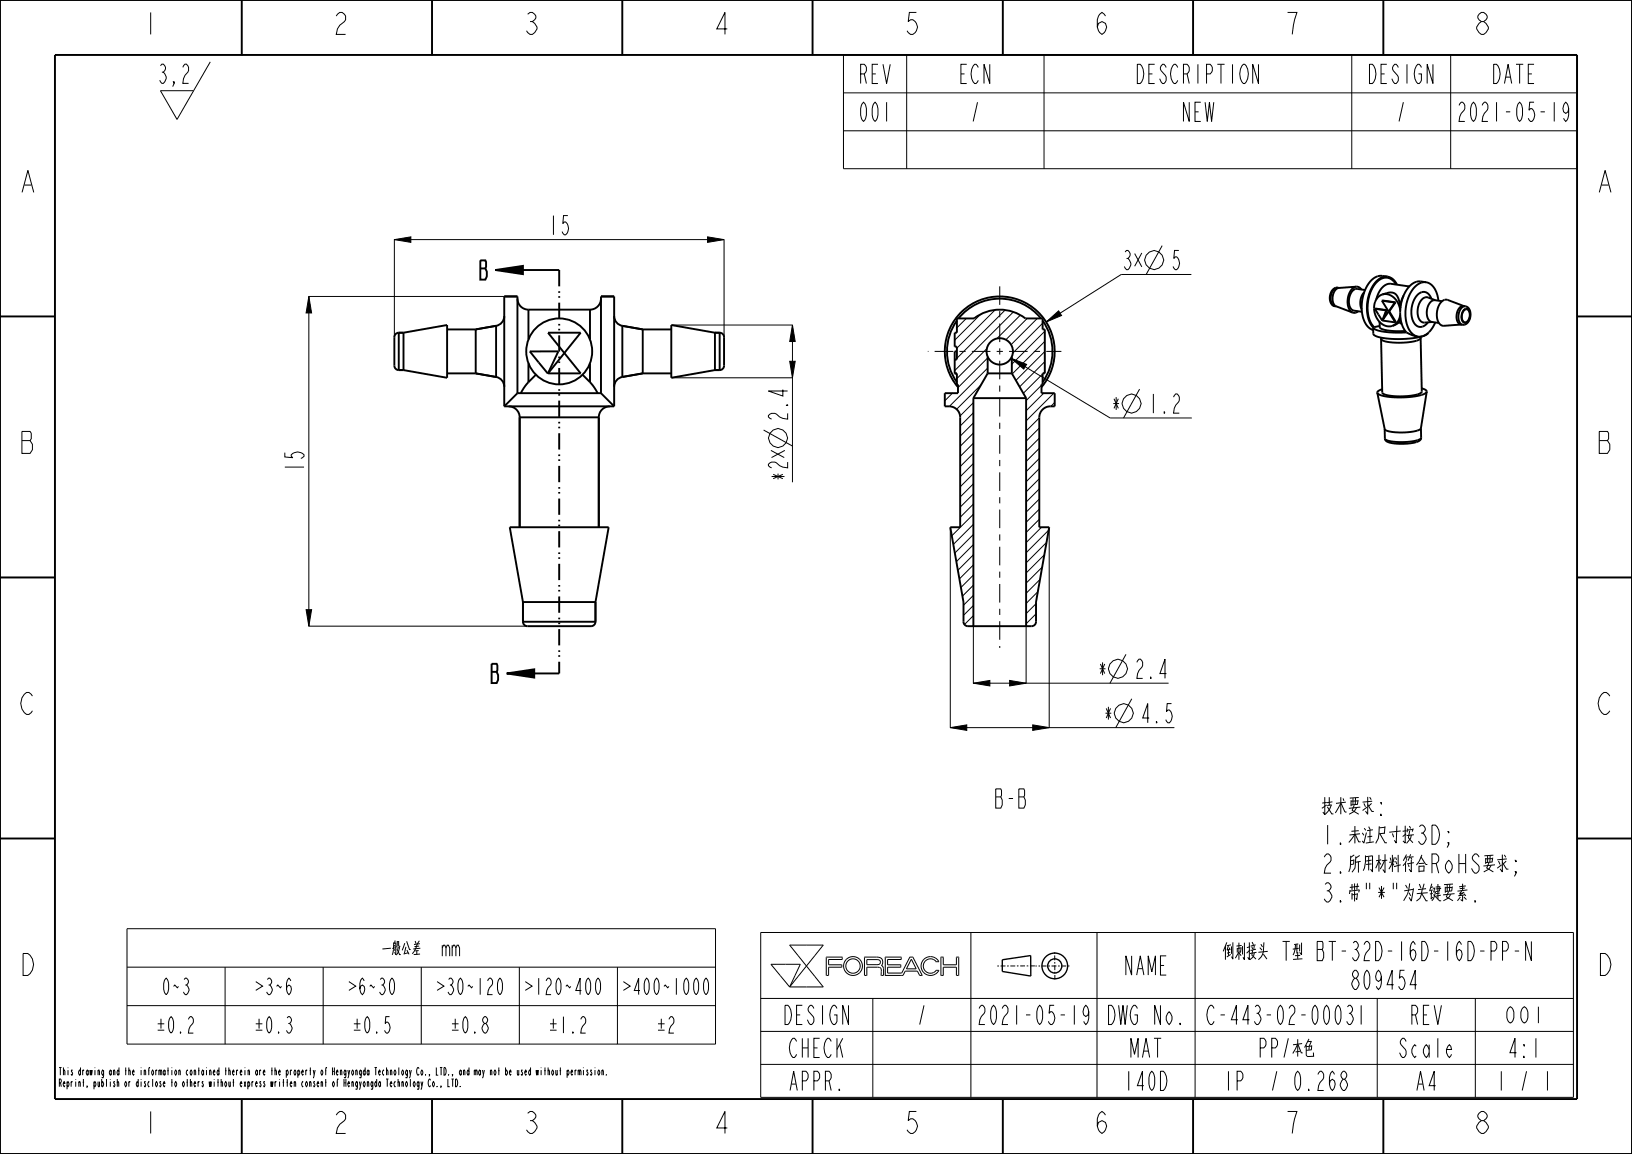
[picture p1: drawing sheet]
<svg xmlns="http://www.w3.org/2000/svg" width="297mm" height="210mm" viewBox="0 0 297 210" stroke-linecap="round" stroke-linejoin="round" font-family="sans-serif">
<g fill="none" stroke="#000" stroke-width=".18">
<path d="M29.2 12l.3-.3a.78 .78 0 0 1 .6 .6 .78 .78 0 0 1-.4 .8l.3 .3a1.2 1.2 0 0 1-.3 1.8h-.2l-.4-.6M29.5 13.1h.2M31.7 15.2l-.1-.3h.1v.3l-.3 .6M33.3 12.3l.4-.6h.2a1.25 1.25 0 0 1-.2 2l-.3 .6-.1 .9h1M38.3 11.3l-6.1 10.4-3-5.2h6M153.5 10h133.5v20.7h-133.5zM153.5 16.9h133.5M165 10v20.7M190 10v20.7M246 10v20.7M264 10v20.7M153.5 23.8h133.5"/>
<path d="M56.2 53.9h35.5M56.2 53.9l.5 3h-1zM56.2 53.9v60M71.8 43.6l3-.5v1zM71.8 43.6v17.7M71.8 43.6h60M122.2 59.1h22.1M128.8 43.1l3 .5-3 .5zM131.8 43.6v17.7M144.2 59.1l.5 3h-1zM144.2 59.1v28.7M175.9 57.9l-1.8 1.8"/>
<path d="M178.5 57.2l-4.8 4.7M181.1 56.4l-7 7M182.9 56.4l-8.8 8.8M184.4 56.8l-10.7 10.6M185.7 57.3l-4.3 4.3M186.9 57.9l-3.8 3.9M188.8 57.9l-4.8 4.8M189.7 58.8l-5.4 5.5M190.4 58.6l2.3-2 .5 .8zM216.8 49.9h-12.8l-13.6 8.7M122.2 68.7h22.1M143.7 65.7h1l-.5 3z"/>
<path d="M173.3 71.5l-1.4 1.4M173.9 65.4l-.2 .2M177.1 73.3l-2.4 2.4M177.1 75.1l-2.4 2.4M177.1 77l-2.4 2.4M177.1 78.8l-2.4 2.4M178.5 70l-4.4 4.5M179.6 63.4l-5.5 5.5M179.7 65.1l-5.4 5.4M179.7 67l-6.9 6.9M184 65.2l2.8 1.1-.5 .9zM184 65.2l18 10.9h14.9"/>
<path d="M189.1 76l-2.4 2.4M189.1 77.9l-2.4 2.4M189.1 79.7l-2.4 2.4M189.5 70.1l-2.8 2.8M189.7 68.1l-3.5 3.5M189.7 69.9h.1M189.9 71.5l-3.2 3.2M190.1 60.3l-6 6M190.1 62.1l-5.9 6M190.1 64l-5.2 5.2M190.1 65.8l-4.5 4.6M190.1 67.7l-.2 .2"/>
<path d="M191.8 71.5l-5.1 5.1M191.9 73.2l-.7 .7M207.4 70.8l-2.9 5.3M172.9 96v36.5M177.1 80.7l-2.4 2.4M177.1 82.5l-2.4 2.4M177.1 84.3l-2.4 2.4M177.1 86.2l-2.4 2.4M177.1 88l-2.4 2.4M177.1 89.9l-2.4 2.4M177.1 91.7l-2.4 2.4M177.1 93.6l-3.9 3.9"/>
<path d="M177.1 95.4l-3.6 3.7M177.1 97.3l-3.3 3.3M177.1 99.1l-3.1 3.1M189.1 81.6l-2.4 2.4M189.1 83.4l-2.4 2.4M189.1 85.3l-2.4 2.4M189.1 87.1l-2.4 2.4M189.1 89l-2.4 2.4M189.1 90.8l-2.4 2.4M189.1 92.7l-2.4 2.4M189.1 94.5l-2.4 2.4M189.5 95.9l-2.8 2.8"/>
<path d="M190.4 98.7l-3.7 3.7M190.8 96.5l-4.1 4.1M190.9 96v36.5M55.7 110.9h1l-.5 3zM56.2 113.9h39.7M177.1 114v10.4M177.1 101l-2.8 2.8M177.1 102.8l-2.5 2.5M177.1 104.7l-2.2 2.2M177.1 106.5l-1.9 2M177.1 108.3l-1.8 1.8M177.1 110.2l-1.8 1.8"/>
<path d="M177.1 112l-1.6 1.7M177.1 113.9h.1M186.7 114v10.4M188.5 109.9l-1.8 1.8M188.5 111.7l-1.8 1.8M188.9 107.7l-2.2 2.1M189.3 105.4l-2.6 2.6M189.7 103.2l-3 2.9M190.1 101l-3.4 3.3M204.9 119.1l-2.9 5.2M172.9 132.4l3-.5v1zM172.9 132.4h40.8"/>
<path d="M177.1 124.3l3-.5v1zM177.1 124.3h35.6M183.7 123.8l3 .5-3 .5zM187.9 131.9l3 .5-3 .5zM206 127.2l-2.9 5.2M23.1 169h107.1v21h-107.1zM23.1 176h107.1M41 176v14M58.8 176v14M76.7 176v14M81.2 172.5l.2-.5h.2l.2 .5v1.5M82.3 172.5l.2-.5h.2l.3 .5v1.5"/>
<path d="M82.3 172v2M83 172.5l.2-.5h.2l.2 .5v1.5M94.5 176v14M112.4 176v14M138.4 169.7h147.9v30h-147.9zM140.3 175.5h5.3l-1.9 4.1zM143.7 172h6.1l-3 3.8zM146.8 175.8l3 3.8h-6.1M146.8 175.8l-3.1 3.8M150.8 177.5v-1.5h2.4v-.4h-2.4v-1h2.4l.1-.4h-2.9v3.3h.4M157.8 174.6l2.1 .1 .3 .1v.4l-.4 .3h-2zM157.8 177.5v-1.5h1.9l.4 .1 .2 .2 .1 1.2h.4"/>
<path d="M160.8 177.5v-1.3l-.4-.5 .2-.6-.2-.7-.7-.2h-2.3l-.1 3.3h.5M164.3 177.5h.1M165.9 174.6l.8 1.7h-1.7zM166.1 174.2h-.5l-1.5 2.9h-2.6v-1.1h2.4v-.4h-2.4v-1h2.5v-.4h-2.9v3.3h3.2M166.1 174.2h.1M166.1 174.2l1.7 3.3h-.4l-.4-.8h-2.3l-.4 .8M170.4 175l-.7-.5h-.8l-.6 .5-.3 .8 .3 .8 .6 .4h.8l.7-.4M170.4 176.6h.1M170.4 175h.1M170.4 176.6h.4M170.4 175h.5l-.4-.5-.5-.3-.7-.1-.7 .1-.5 .4-.3 .5-.2 .5 .1 .7 .5 .8 1 .4 1-.2 .7-.7M170.8 176.6h.1"/>
<path d="M171.2 174.2h.5v1.4h2.4v-1.4h.4v3.3h-.4v-1.5h-2.4v1.5h-.5zM176.7 169.7v30M199.6 169.7v30M217.5 169.7v30M23.1 183h107.1M138.4 181.7h147.9M138.4 187.7h147.9M138.4 193.7h147.9M158.8 181.7v18M250.6 181.7v18M268.5 181.7v18"/>
<circle cx="205.9" cy="73.4" r="1.72"/>
<circle cx="203.4" cy="121.7" r="1.72"/>
<circle cx="204.5" cy="129.8" r="1.72"/>
<circle cx="155.2" cy="175.8" r="1.31"/>
<circle cx="155.2" cy="175.8" r="1.71"/>
</g>
<g fill="#000">
<path d="M56.2 53.9l.5 3h-1zM71.8 43.6l3-.5v1zM90.2 49.1l5-.7v1.5zM128.8 43.1l3 .5-3 .5zM144.2 59.1l.5 3h-1zM190.4 58.6l2.3-2 .5 .8zM143.7 65.7h1l-.5 3zM184 65.2l2.8 1.1-.5 .9zM55.7 110.9h1l-.5 3zM92.2 122.6l5-.8v1.5zM172.9 132.4l3-.5v1zM177.1 124.3l3-.5v1z"/>
<path d="M183.7 123.8l3 .5-3 .5zM187.9 131.9l3 .5-3 .5z"/>
</g>
<g fill="none" stroke="#000" stroke-width=".35">
<path d="M0 0h297v210h-297zM10 10h277v190h-277zM44 .1v10M78.6 .1v10M113.2 .1v10M147.9 .1v10M182.5 .1v10M217.1 .1v10M251.7 .1v10M0 57.6h10M90.2 49.1l5-.7v1.5zM90.2 49.1h11.6"/>
<path d="M90.3 59.3l-3.7 .6M90.3 59.3v9.3M91.8 57.5a1.8 1.8 0 0 1-1.5 1.8M94.2 54.3a2 2 0 0 0 2 2M96.2 56.3h11.2M96.2 56.3v5.5M107.4 56.3v5.5M109.4 54.3a2 2 0 0 1-2 2M111.8 57.5a1.8 1.8 0 0 0 1.5 1.8M113.3 59.3v9.3M113.3 59.3l3.7 .6M174.1 58.4a9.6 9.6 0 0 0 0 11.1"/>
<path d="M189.4 57.9a9.6 9.6 0 0 0-15 0M189.7 58.4a9.6 9.6 0 0 1 0 11.1M242.6 52.6l.4-.2h.4a1.88 1.88 0 0 0-1.2 2.4l.3 .7 .4 .2a1.84 1.84 0 0 1-.4-2.9zM249.9 59.6v1.1a2.91 2.91 0 0 0 2.4 .9l2 .1a17.2 17.2 0 0 0 4.6-.5M249.9 59.6a3.6 3.6 0 0 0 2.7 .9h3.3M250.1 59.5l-.2 .1M250.2 56.2l2.2 .2M250.2 56.2l1.4 2.1M250.2 56.2l2.1 .3M251.1 58.6v.2M251.1 59.3l-1 .2M251.1 59.5a1.88 1.88 0 0 0 1.7 .7h2.9"/>
<path d="M251.5 54.7l2.5 .3M251.5 54.7l2.4 4M251.5 54.7l2.3 .4M251.5 50.2a3.3 3.3 0 0 0-3.1 2.5 6.8 6.8 0 0 0 .6 6.8l.9 .6M251.6 58.3l2.3 .4M251.6 58.3h.1M252.3 56.5l-.7 1.8M252.4 53.3a1.7 1.7 0 0 1 2.3 1.7l.1 .7M252.4 56.4l-.1 .1M252.4 56.4l-.6 1.6M252.7 56.7l-1.1 1.6M252.8 56.7h-.1"/>
<path d="M252.8 56.7l1.2 1.9-.1 .1M253.8 55.1l-1.1 1.6M254 55l-.2 .1M254 55l-1.2 1.7M254.1 51.8a2.1 2.1 0 0 0-1.9-1.3 2.1 2.1 0 0 0-2 1.2 6.9 6.9 0 0 0-.4 7.5l.3 .3M254.2 51.8a2.18 2.18 0 0 0-1.8-1.5 2.18 2.18 0 0 0-2.1 1.1 7.2 7.2 0 0 0-.5 8.1l.1 .1M254.6 58.6l-1.1 .7M254.8 55.7l.1 .4M255.4 53.8l-.6 1.9M256.5 52.1l-3.4-.5a2.7 2.7 0 0 0-2.5 2.3l-.1 .6M258.6 51.2a3.5 3.5 0 0 0-3.2 2.8 6.7 6.7 0 0 0 .5 6.5M259.9 54.1a1.68 1.68 0 0 0-1.8 1.7 2.36 2.36 0 0 0 .8 2.9h.3"/>
<path d="M260.5 54.4a1.48 1.48 0 0 0-1.3-1.3 1.48 1.48 0 0 0-1.5 .9 4.4 4.4 0 0 0 0 5.2 1.44 1.44 0 0 0 2.2-.5M261.2 58.7a4.2 4.2 0 0 1-2.3 2.5M261.8 54.7a3.4 3.4 0 0 0-2.3-3.3 3.3 3.3 0 0 0-3.1 2.5 6.8 6.8 0 0 0 .5 6.7l1 .6h1M266 56a.98 .98 0 0 1 1.1-.1 .98 .98 0 0 1 .5 1 1.7 1.7 0 0 1-1.4 2.2 1.74 1.74 0 0 1-.6-2.5zM266.4 56.4a.67 .67 0 0 1 .8-.1 .67 .67 0 0 1 .3 .8 1.27 1.27 0 0 1-1 1.6 1.63 1.63 0 0 1-.1-2.3zM287 57.6h10M72.6 60.5a.8 .8 0 0 0-.8 .8v5.2a.8 .8 0 0 0 .8 .8M72.6 60.5v6.8M72.6 67.3h.8M72.6 60.5h.8M86.6 67.9l3.7 .7M90.3 68.6a1.8 1.8 0 0 1 1.5 1.8"/>
<path d="M91.8 73.9h20M91.8 73.9h.1M92.6 73.9a2 2 0 0 1 2 2M94.2 71.5l-2.4 2.4M94.2 71.5v-17.6h-2.4v20M94.2 71.5h15.2M94.6 75.9v20M94.6 75.9h14.4M96.2 69.5l-1.4 2M96.4 64l5.2-.1-1.9 4.1zM99.7 60.5h6l-6 7.4h6zM107.4 69.5l1.4 2"/>
<path d="M109 75.9v20M109.4 71.5v-17.6h2.4v20M109.4 71.5l2.4 2.4M111 73.9a2 2 0 0 0-2 2M113.3 68.6a1.8 1.8 0 0 0-1.5 1.8M117 67.9l-3.7 .7M130.1 67.3h.9M130.1 60.5h.9M131 60.5v6.8M131 60.5a.8 .8 0 0 1 .8 .8v5.2a.8 .8 0 0 1-.8 .8M173.7 65.4h.4v-2.3h-.4v-2.6h.4v-2.6h3.2a7.6 7.6 0 0 1 9.3 0h3.1v2h.4v8h-.4v2h-.2v1.6h2.4v2.4a2.2 2.2 0 0 0-2.8 2v20h1.8l-2.4 13.7v3.5a.8 .8 0 0 1-.8 .8h-11.6a.8 .8 0 0 1-.8-.8v-3.5l-2.4-13.7h1.8v-20a2.16 2.16 0 0 0-2.8-2v-2.4h2.4v-1.6h-.2v-2h-.4M174.1 63.9h-.4v4.1h.4"/>
<path d="M174.3 70.4a10 10 0 0 1 .8-13.7 10 10 0 0 1 13.7 0 10 10 0 0 1 .7 13.7M177.1 72.5v41.4M177.1 72.5h9.6M179.7 67.9h4.4M179.7 67.9l-2.6 4.6M179.7 64.9v3M184.1 64.9v3M184.1 67.9l2.6 4.6M186.7 72.5v41.4M252 79.8a3.1 3.1 0 0 0 2.5 .6h1.7a3.1 3.1 0 0 0 2.4-.7 1.26 1.26 0 0 1-1.3 .9l-2.9 .1a2.68 2.68 0 0 1-2.3-.7zM255.9 60.5l1.2 .5 .8 .2M258.6 61.3l-.1 .2a2.71 2.71 0 0 1-2.2 .8l-2 .1a4.2 4.2 0 0 1-3-.7v-.3"/>
<path d="M259.9 60.6l-.3 .3-.7 .3M0 105.1h10M95.2 113.1h13.2M95.2 113.1a.8 .8 0 0 0 .8 .8h11.6a.8 .8 0 0 0 .8-.8M95.2 109.6v3.5M108.4 109.6v3.5M287 105.1h10M92.2 122.6l5-.8v1.5zM92.2 122.6h9.6M0 152.6h10M287 152.6h10M44 200.1v10"/>
<path d="M78.6 200.1v10M113.2 200.1v10M147.9 200.1v10M182.5 200.1v10M217.1 200.1v10M251.7 200.1v10"/>
<circle cx="181.9" cy="63.9" r="2.4"/>
</g>
<g fill="none" stroke="#000" stroke-width=".25">
<path d="M187.6 173.9v3.7l-5.2-.8v-2.1l5.2-.8"/>
<circle cx="192" cy="175.8" r="2.34"/>
<circle cx="192" cy="175.8" r="1.29"/>
</g>
<path d="M181.5 175.8h6.8M191.9 173.3l.1 5M194.6 175.8h-6.2" fill="none" stroke="#000" stroke-width=".18" stroke-dasharray=".3 .3 .9 .3" stroke-linecap="butt"/>
<path d="M101.8 49.1v73.5" fill="none" stroke="#000" stroke-width=".35" stroke-dasharray="3 .9 .3 .6 .3 .9" stroke-linecap="butt"/>
<!-- layer: 02___PRT_ALL_AXES -->
<g fill="none" stroke="#000" stroke-width=".35">
<path d="M81.4 59.9h5.2M86.6 59.9v8M90.3 59.3l-3.7 .6M91.8 53.9h2.4M109.4 53.9h2.4M113.3 59.3l3.7 .6M117 59.9v8M117 59.9h5.2M242.9 55.7l.3 .1M243.4 52.4h.3M246.8 52.2l-3.2 .2a2.06 2.06 0 0 0-.4 3.3l3 1.2M246.8 52.2l.5 .1 .5 .4"/>
<path d="M246.8 52.2a2.77 2.77 0 0 0-1.5 3.2l.3 .9 .6 .6M247.2 56.6l-.6 .3h-.4M248.3 53.2a2.94 2.94 0 0 0-.5 3.1M248.4 52.8l-1.4-.2a2.07 2.07 0 0 0-1.5 2.5 1.42 1.42 0 0 0 .9 1.4l1.4 .2M251 58.5l.1 .1M251.1 58.8v.7M251.5 50.2l1 .1M251.6 53.6a2.99 2.99 0 0 0-.8 4.6 2.13 2.13 0 0 0 2.4 1.2 2.13 2.13 0 0 0 1.6-2.1M251.6 53.6a2.9 2.9 0 0 1 3.2 2.9M252.4 53.3l-.8 .3M254.9 57.8l-.3 .8 .5 .4M256.5 52.1h-.1"/>
<path d="M258.6 51.2l.9 .2M259.9 54.1l1.3 .5M260.6 58.6l-1.4 .1M262.4 54.8l-1.3-.2a2.07 2.07 0 0 0-1.4 2.5 1.42 1.42 0 0 0 .9 1.5l1.3 .2M266.4 55.7l-2.9-1.1a1.74 1.74 0 0 0-1.9 1.7 2.44 2.44 0 0 0 .9 3l3.4-.2M266.4 56.5a.6 .6 0 0 1 .8-.1 .6 .6 0 0 1 .3 .6 1.16 1.16 0 0 1-1 1.6 1.53 1.53 0 0 1-.1-2.1zM266.7 55.7h-.4a1.88 1.88 0 0 0-1.2 2.5l.4 .7 .7 .2M72.6 67.3h.8M72.6 60.5h.8M73.4 60.5v6.8M73.4 60.5l8-1.4v9.6l-8-1.4M81.4 67.9h5.2"/>
<path d="M86.6 67.9l3.7 .7M94.6 75.9v20M96.2 66.1v3.4l1.3-1.3M107.4 66.1v3.4l-1.4-1.3M109 75.9v20M117 67.9l-3.7 .7M117 67.9h5.2M130.1 67.3h.9M130.1 60.5h.9M130.1 60.5l-7.9-1.4v9.6l7.9-1.4M130.1 60.5v6.8M250.7 71.5l1.3 6.6"/>
<path d="M251.5 70.8l-.7 .4-.1 .3M252 78.1v1.7M258.5 61.5l.2 9.8a2.71 2.71 0 0 1-2.2 .7l-2 .1a4.2 4.2 0 0 1-2.9-.6l-.3-9.8M258.6 77.9a3.9 3.9 0 0 1-2.9 .8h-1.2a3.3 3.3 0 0 1-2.5-.6M258.6 77.9v1.8M258.7 70.7l.7 .2 .2 .4M259.6 71.3a3.5 3.5 0 0 1-2.6 .9l-2.1 .1a7.2 7.2 0 0 1-4.2-.7v-.1M259.6 71.3l-1 6.6M95.2 109.6h13.2M95.2 109.6l-2.4-13.7h18l-2.4 13.7M95.2 109.6v3.5M108.4 109.6v3.5"/>
<circle cx="101.8" cy="63.9" r="6"/>
</g>
<path d="M181.9 63.9v54M181.9 63.9v-12.1M181.9 63.9h-13.1M181.9 63.9h11.3" fill="none" stroke="#000" stroke-width=".18" stroke-dasharray="1.1 1.1 3.4 1.1" stroke-dashoffset=".6" stroke-linecap="butt"/>
<g font-size="5.2">
<text x="26.1" y="6.3">1</text>
<text x="60.7" y="6.3">2</text>
<text x="95.4" y="6.3">3</text>
<text x="130" y="6.3">4</text>
<text x="164.6" y="6.3">5</text>
<text x="199.2" y="6.3">6</text>
<text x="233.9" y="6.3">7</text>
<text x="268.5" y="6.3">8</text>
<text x="3.8" y="35">A</text>
<text x="290.8" y="35">A</text>
<text x="3.8" y="82.5">B</text>
<text x="290.8" y="82.5">B</text>
<text x="3.8" y="130">C</text>
<text x="290.8" y="130">C</text>
<text x="3.8" y="177.5">D</text>
<text x="290.8" y="177.5">D</text>
<text x="26.1" y="206.3">1</text>
<text x="60.7" y="206.3">2</text>
<text x="95.4" y="206.3">3</text>
<text x="130" y="206.3">4</text>
<text x="164.6" y="206.3">5</text>
<text x="199.2" y="206.3">6</text>
<text x="233.9" y="206.3">7</text>
<text x="268.5" y="206.3">8</text>
</g>
<g font-size="4.6">
<text x="155.8" y="15.2">REV</text>
<text x="174.1" y="15.2">ECN</text>
<text x="205.5" y="15.2">DESCRIPTION</text>
<text x="248.2" y="15.2">DESIGN</text>
<text x="270.9" y="15.2">DATE</text>
<text x="155.8" y="22.1">001</text>
<text x="176.4" y="22.1">/</text>
<text x="214.6" y="22.1">NEW</text>
<text x="253.9" y="22.1">/</text>
<text x="264.1" y="22.1">2021-05-19</text>
<text x="99.7" y="42.7">15</text>
<text x="87" y="50.9">B</text>
<text x="204.1" y="49.1">3× 5</text>
<text x="202.1" y="75.2">*</text>
<text x="208.8" y="75.2">1.2</text>
<text x="55.3" y="86" transform="rotate(-90 55.3 86)">15</text>
<text x="143.3" y="87.8" transform="rotate(-90 143.3 87.8)">*2× 2.4</text>
<text x="89.1" y="124.3">B</text>
<text x="199.6" y="123.5">*</text>
<text x="206.4" y="123.5">2.4</text>
<text x="200.7" y="131.5">*</text>
<text x="207.4" y="131.5">4.5</text>
<text x="180.3" y="147.1">B-B</text>
<text x="240.4" y="148.4">技术要求:</text>
<text x="240.4" y="153.6">1.未注尺寸按3D;</text>
<text x="240.4" y="158.9">2.所用材料符合RoHS要求</text>
<text x="240.4" y="164.1">3.带&quot;*&quot;为关键要素.</text>
<text x="204" y="177.4">NAME</text>
<text x="214.4" y="174.8">倒刺接头 T型 BT-32D-16D-16D-PP-N</text>
<text x="245.1" y="180.1">809454</text>
<text x="141.8" y="186.4">DESIGN</text>
<text x="166.6" y="186.4">/</text>
<text x="176.8" y="186.4">2021-05-19</text>
<text x="200.6" y="186.4">DWG No.</text>
<text x="218.1" y="186.4">C-443-02-00031</text>
<text x="256.2" y="186.4">REV</text>
<text x="143" y="192.4">CHECK</text>
<text x="205.2" y="192.4">MAT</text>
<text x="228.6" y="192.4">PP本色</text>
<text x="232.9" y="192.4">/</text>
<text x="253.9" y="192.4">Scale</text>
<text x="274" y="192.4">4:1</text>
<text x="143" y="198.4">APPR.</text>
<text x="204" y="198.4">140D</text>
<text x="222.3" y="198.4">IP</text>
<text x="230.9" y="198.4">/ 0.268</text>
<text x="257.3" y="198.4">A4</text>
<text x="272.1" y="198.4">1</text>
<text x="276.3" y="198.4">/ 1</text>
</g>
<g font-size="3.9">
<text x="65" y="174">一般公差</text>
<text x="29.1" y="181">0~3</text>
<text x="45" y="181">＞3~6</text>
<text x="61.9" y="181">＞6~30</text>
<text x="77.8" y="181">＞30~120＞120~400＞400~1000</text>
<text x="27.2" y="188">±0.2</text>
<text x="45" y="188">±0.3</text>
<text x="62.9" y="188">±0.5</text>
<text x="80.7" y="188">±0.8</text>
<text x="98.6" y="188">±1.2</text>
<text x="118.4" y="188">±2</text>
<text x="273.3" y="186.2">001</text>
</g>
<g font-size="1.8">
<text x="10.6" y="195.7">This drawing and the information contained therein are the property of</text>
<text x="10.6" y="197.8">Reprint, publish or disclose to others without express written consent of</text>
<text x="60.3" y="195.7">Hengyongda Technology Co., LTD., and may not be used without permission.</text>
<text x="62.4" y="197.8">Hengyongda Technology Co., LTD.</text>
</g>
</svg>
